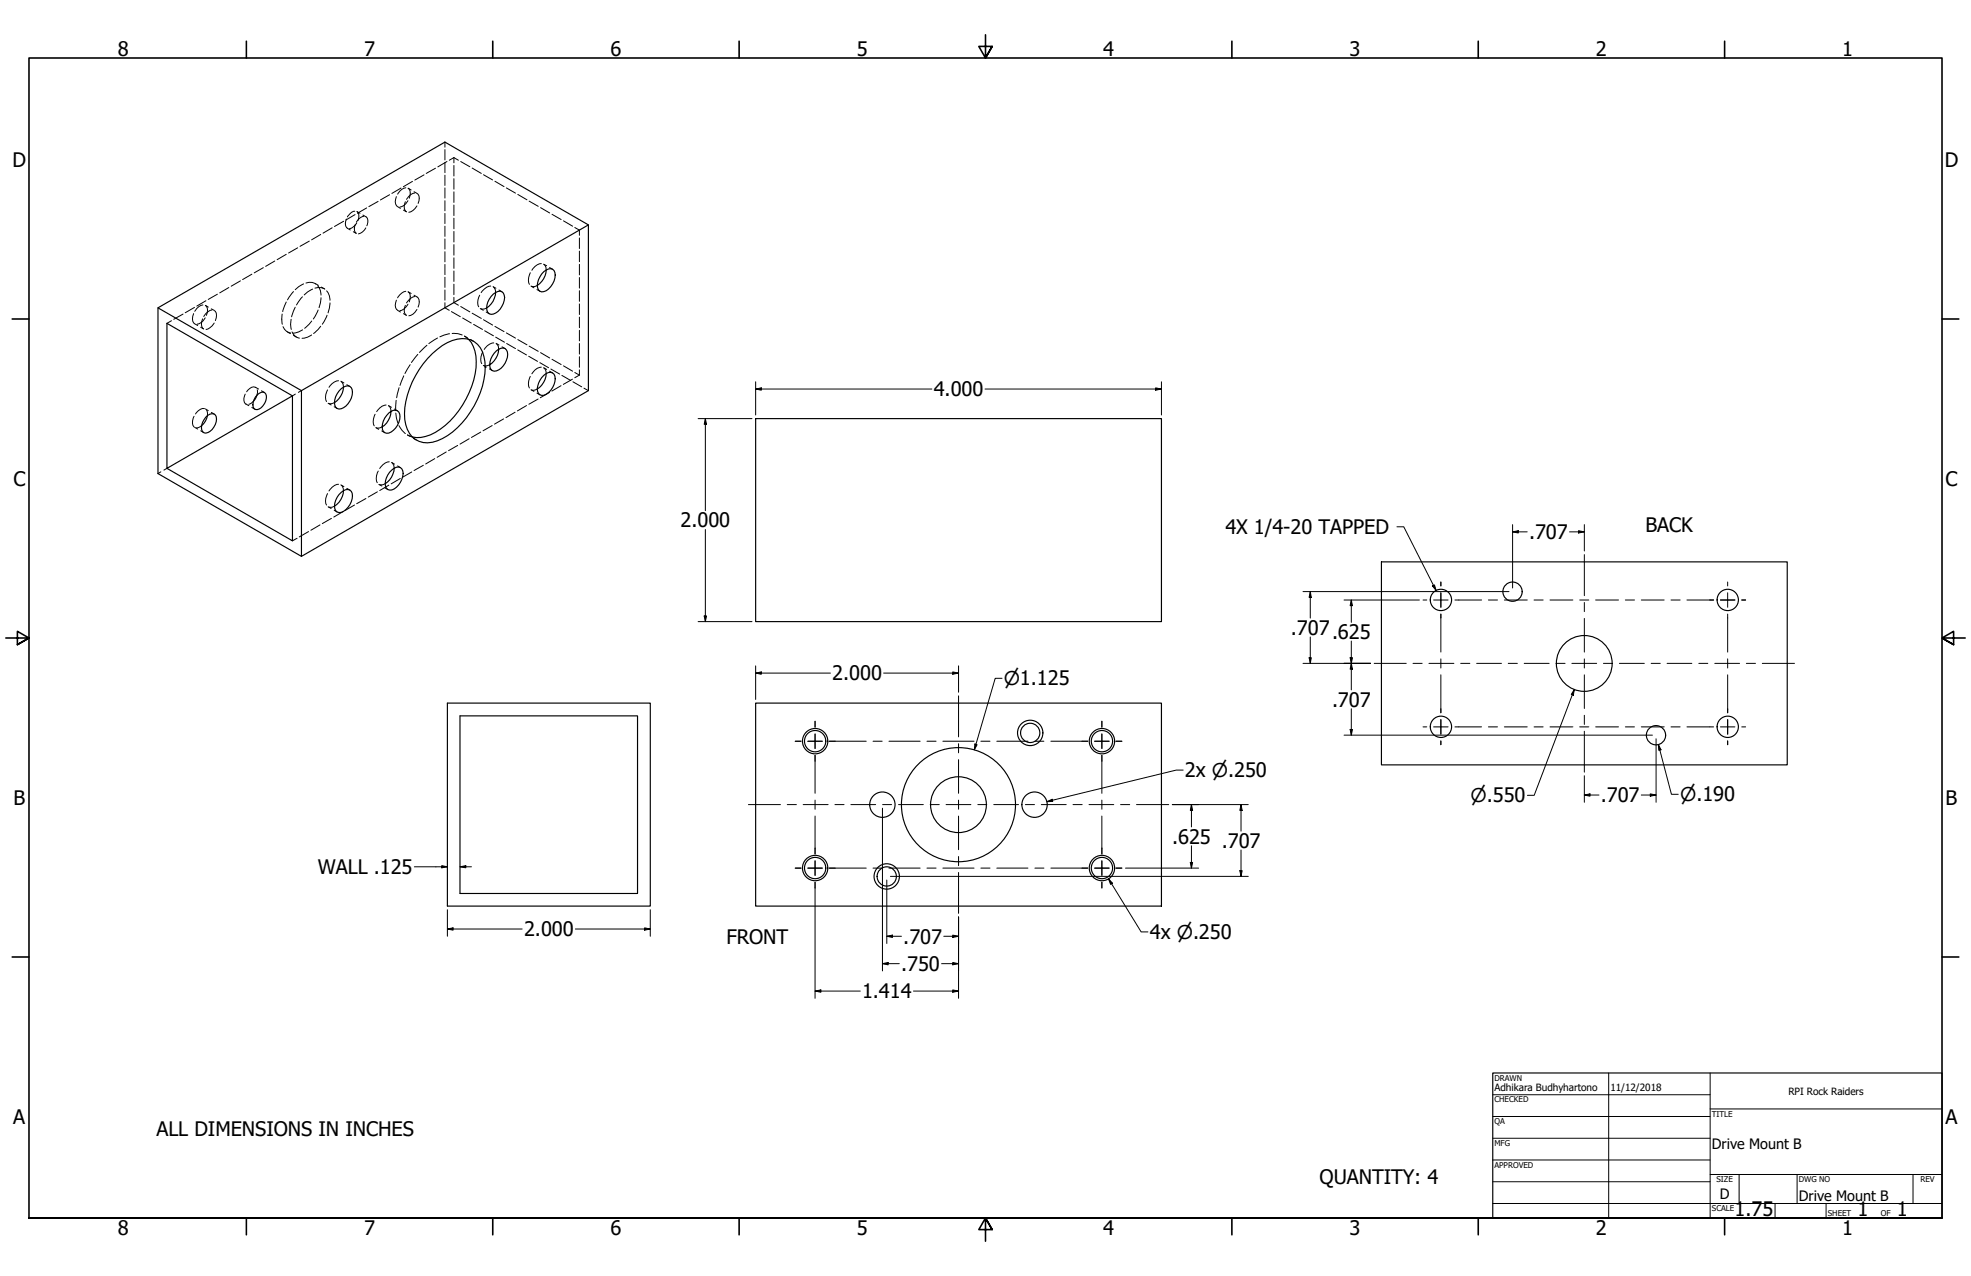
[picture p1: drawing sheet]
<svg xmlns="http://www.w3.org/2000/svg" width="864mm" height="559mm" viewBox="0 0 864 559" stroke-linecap="round" stroke-linejoin="round" font-family="sans-serif">
<!-- layer: Visible (ANSI) -->
<g fill="none" stroke="#000" stroke-width=".51">
<path d="M257.8 98.5l-125.7 72.6v72.5l125.7-72.5v-72.6l-62.9-36.3-125.7 72.6v72.6l62.9 36.2M238.3 118.9a3.1 3.1 0 0 1 4.5-.4 7.3 7.3 0 0 1-5.4 9.3 2.79 2.79 0 0 1-1.8-4 9.9 9.9 0 0 1 2.7-4.9zM239.3 118.2a8.6 8.6 0 0 1-3.9 6.8M69.2 134.8l62.9 36.3M216.2 128.8a3.1 3.1 0 0 1 4.3-.5 7.1 7.1 0 0 1-2.3 8.1 3.1 3.1 0 0 1-4.5 .4 7 7 0 0 1 2.5-8zM217.2 128.1a8.6 8.6 0 0 1-4 6.8M189.5 154.8a19.3 19.3 0 0 1 14.9-6.4 9.3 9.3 0 0 1 7.6 7.7 32.3 32.3 0 0 1-5.8 24.2 29.2 29.2 0 0 1-16.7 13.4 9.5 9.5 0 0 1-11.7-7.6 32.4 32.4 0 0 1 5.8-24.2l1.8-2.6zM205.3 148.6a15.4 15.4 0 0 1 3.3 12.3 39.6 39.6 0 0 1-17.8 28.5 14.8 14.8 0 0 1-10.2 1.9M218.5 152.9a8.8 8.8 0 0 1-3.9 6.9 7.6 7.6 0 0 1 5.9-7.4 2.85 2.85 0 0 1 1.8 4.1 7.5 7.5 0 0 1-5.8 6.1 2.37 2.37 0 0 1-1.9-2.8M112.6 173.1l-1.6 2.7M112.6 173a2.44 2.44 0 0 1 3.9-.5 5.7 5.7 0 0 1-3.9 6.9 1.71 1.71 0 0 1-1.8-2.1 6.6 6.6 0 0 1 1.8-4.3zM128.1 173.4l-54.9 31.7v-63.5l54.9 31.8v63.5l-54.9-31.8"/>
<path d="M149.5 170.2a3.1 3.1 0 0 1 4.4-.4 7.3 7.3 0 0 1-5.4 9.3 2.37 2.37 0 0 1-1.9-2.8 8.4 8.4 0 0 1 2.9-6.1zM150.5 169.5a8.8 8.8 0 0 1-3.9 6.8M238.3 164.3a2.65 2.65 0 0 1 2.6-1.3 2.65 2.65 0 0 1 2.2 1.8 7.5 7.5 0 0 1-5.7 8.4 2.76 2.76 0 0 1-1.8-4 9.2 9.2 0 0 1 2.7-4.9zM239.3 163.6a8.6 8.6 0 0 1-3.9 6.8M90.2 182.7a3 3 0 0 1 4.2-1 6.1 6.1 0 0 1-4.2 8 2 2 0 0 1-1.9-2.4 7.2 7.2 0 0 1 1.9-4.6zM90.9 182.1a7.5 7.5 0 0 1-2.6 4.3M171.3 180.1a8.7 8.7 0 0 1-3.9 6.8 8.3 8.3 0 0 1 4.9-7.2 2.32 2.32 0 0 1 3 2.7 7.4 7.4 0 0 1-5.9 7.3 2.37 2.37 0 0 1-2-2.8M331.1 183.3h177.8v88.9h-177.8zM148.5 216.6a4.4 4.4 0 0 1 4.8-2 4.9 4.9 0 0 1 0 6.4 4.9 4.9 0 0 1-5.6 3.2 4.9 4.9 0 0 1 0-6.4zM150.5 214.9a8.6 8.6 0 0 1-3.9 6.8M170.8 206.8a4.4 4.4 0 0 1 4.7-2 4.7 4.7 0 0 1 0 6.4 4.8 4.8 0 0 1-5.6 3.2 4.9 4.9 0 0 1 0-6.4zM172.7 205a8.6 8.6 0 0 1-3.9 6.8"/>
<path d="M605.3 246.1h177.8v88.9h-177.8zM196 307.9h88.9v88.9h-88.9zM201.5 313.5h77.8v77.8h-77.8zM331.1 307.9h177.8v88.9h-177.8z"/>
<circle cx="662.7" cy="259.1" r="4.2"/>
<circle cx="631.3" cy="262.7" r="4.7"/>
<circle cx="757" cy="262.7" r="4.7"/>
<circle cx="694.1" cy="290.5" r="12.2"/>
<circle cx="631.3" cy="318.3" r="4.7"/>
<circle cx="757" cy="318.3" r="4.7"/>
<circle cx="357.2" cy="324.6" r="4.7"/>
<circle cx="357.2" cy="324.6" r="5.6"/>
<circle cx="451.4" cy="321" r="5.6"/>
<circle cx="451.4" cy="321" r="4.2"/>
<circle cx="482.8" cy="324.6" r="4.7"/>
<circle cx="482.8" cy="324.6" r="5.6"/>
<circle cx="725.6" cy="322" r="4.2"/>
<circle cx="386.6" cy="352.4" r="5.6"/>
<circle cx="420" cy="352.4" r="25"/>
<circle cx="420" cy="352.4" r="12.2"/>
<circle cx="453.3" cy="352.4" r="5.6"/>
<circle cx="357.2" cy="380.1" r="4.7"/>
<circle cx="357.2" cy="380.1" r="5.6"/>
<circle cx="388.5" cy="383.8" r="5.6"/>
<circle cx="388.5" cy="383.8" r="4.2"/>
<circle cx="482.8" cy="380.1" r="4.7"/>
<circle cx="482.8" cy="380.1" r="5.6"/>
</g>
<!-- layer: Hidden (ANSI) -->
<g fill="none" stroke="#000" stroke-width=".44">
<path d="M180.7 79.4l-4 2.4M185.8 76.6l-4.1 2.3M190.8 73.7l-4 2.2M194.9 62.2v2.3M194.9 65.5v4.5M194.9 71.1v4.5M194.9 76.7v4.5M195.8 70.7l-4 2.4M198.9 69v2.3M198.9 72.5v4.6M198.9 78.2v4.7M198.9 69l-2.1 1.2"/>
<path d="M198.9 69l2 1.2M201.9 70.7l4 2.3M206.9 73.6l4 2.3M211.8 76.5l4 2.3M216.9 79.4l4 2.3M145.5 99.8l-4 2.3M150.6 96.9l-4 2.3M151.8 95.9a3.1 3.1 0 0 0 1.7 4.8M155.4 92.5a4.1 4.1 0 0 0-3.2 2.5M155.6 94l-4 2.3M155.7 98.2a3.3 3.3 0 0 0 .4 3.9M156.3 97.6a5.1 5.1 0 0 1-3.2 2.5"/>
<path d="M157.7 93.4l-1.2-.7a3.2 3.2 0 0 1 .3 3.9M159 94.2l1.4 .7a3.2 3.2 0 0 1 .3 4M159.4 94.7a4.4 4.4 0 0 0-3.3 2.6M160.3 99.8a4.9 4.9 0 0 1-3.3 2.6M160.7 91.1l-4.1 2.3M165.7 88.2l-4.1 2.3M170.7 85.3l-4 2.3M173.7 86.1a3.4 3.4 0 0 0 1.8 5.1M175.7 82.4l-4 2.3M176.8 92l1.3 .8M177.6 88.3a3.7 3.7 0 0 0 .5 4.4M177.8 82.2a4.8 4.8 0 0 0-3.6 2.8"/>
<path d="M178.8 87.9l-.2 .2a4.6 4.6 0 0 1-3.4 2.6M178.8 82.4l1.3 .8M178.9 82.5a3.3 3.3 0 0 1 .4 4.3M181.4 83.9l1.4 .8M181.7 84.5a5 5 0 0 0-3.6 2.8M182.7 90.2l-.1 .2a5.1 5.1 0 0 1-3.5 2.6M182.8 84.8a3.2 3.2 0 0 1 .4 4.3M194.9 82.3v4.4M194.9 87.9v4.4M194.9 93.5v4.4M194.9 99.1v4.4M198.9 84v4.6"/>
<path d="M198.9 89.8v4.6M198.9 95.6v4.6M221.9 82.3l4 2.3M226.9 85.2l4 2.3M231.8 88.1l4 2.3M236.9 90.9l4 2.4M241.9 93.9l4 2.2M246.9 96.7l4 2.4M251.8 99.6l2.1 1.2v2.3M115.4 117.2l-4 2.3M120.4 114.3l-4 2.3M125.4 111.4l-4 2.3"/>
<path d="M130.4 108.5l-4 2.3M135.5 105.6l-4.1 2.3M140.5 102.7l-4 2.3M154.8 101.5l1.3 .7M194.9 104.6v4.5M194.9 110.2v4.5M194.9 115.8v4.5M198.9 101.3v4.7M198.9 107.1v4.7M198.9 112.9v4.6M198.9 118.7v4.6M232.3 119.4a6 6 0 0 0-.3 5.1"/>
<path d="M237.2 115.4a5.1 5.1 0 0 0-4.2 3M238.2 115.7l1.3 .7M238.4 115.8l.8 1.3 .1 1.1M240.8 117.2l1.3 .7M253.9 104.2v4.6M253.9 110v4.6M253.9 115.8v4.6M80.2 137.5l-4.1 2.3M84.8 137.4a3.8 3.8 0 0 0 .4 4.3M85.2 134.6l-4 2.4M88.8 139.6a3.7 3.7 0 0 0 .4 4.4M88.9 133.5a5.1 5.1 0 0 0-3.6 2.8"/>
<path d="M89.9 139.2l-.1 .2a4.9 4.9 0 0 1-3.4 2.6M90 133.7l1.2 .8M90 133.8a3.2 3.2 0 0 1 .4 4.3M90.2 131.7l-4 2.3M92.6 135.3l1.3 .7M92.8 135.8a5.5 5.5 0 0 0-3.5 2.8M94 136.1a3.2 3.2 0 0 1 .4 4.3M95.2 128.8l-4 2.3M100.3 125.9l-4 2.4M105.3 123l-4 2.3M110.4 120.1l-4.1 2.3M123.6 137.5l-.2 2.3 .3 2.2"/>
<path d="M125.4 132.3l-1.5 4.2M127.6 139.8l-.3 2.2 .3 2.3M128.6 127.7l-2.6 3.6M129.3 134.6l-1.5 4.1M132.5 130l-2.6 3.5M133 124.3l-2.1 1.2-1.6 1.4M134 124a4.4 4.4 0 0 1 4.4 .4M137 126.6l-2.2 1.2-1.5 1.4M138 126.2a4.9 4.9 0 0 1 4.3 .4M138.2 124.2l1.3 .8M139.2 125.1a6.1 6.1 0 0 1 1.5 4.1M139.4 135.8l-2.1 3.9"/>
<path d="M140.7 130.4l-.9 4.3M140.8 125.7l1.3 .8M143.1 127.4a6.1 6.1 0 0 1 1.5 4.1M143.3 138l-2.1 4M144.6 132.7l-.8 4.3M173.7 131.4a3.6 3.6 0 0 0 .4 4.4M174.2 135.9l1.3 .8M176.8 137.4l1.3 .7M177.6 133.7a3.6 3.6 0 0 0 .5 4.3M177.8 127.6a5.1 5.1 0 0 0-3.6 2.8M178.8 133.2l-.2 .3a5.1 5.1 0 0 1-3.4 2.6M178.8 127.8l1.3 .7"/>
<path d="M178.9 127.9a3.2 3.2 0 0 1 .4 4.3M181.4 129.3l1.4 .7M181.7 129.9a5.5 5.5 0 0 0-3.6 2.8M182.7 135.5l-.1 .2a4.6 4.6 0 0 1-3.5 2.6M182.8 130.1a3.3 3.3 0 0 1 .4 4.4M194.9 121.4v4.5M194.9 127v4.4M194.9 132.6v2.2l1.9 1.1M197.8 136.5l3.9 2.2M198.9 124.5v4.5M198.9 130.2v2.3l2 1.2M201.9 134.2l4 2.4"/>
<path d="M202.7 139.3l3.8 2.2M206.9 137.2l4 2.2M210.2 129.3a5.7 5.7 0 0 0-.5 5.1M210.4 135.1l1.4 .8M213 136.7l1.4 .7M213.2 134.9l-1 .4-1.5-.1M215 125.3a5.4 5.4 0 0 0-4.2 2.8M216 125.5l1.3 .7M216.2 125.7l.8 1.2 .2 1.2M218.6 127l1.3 .8M232.7 125.3l1.2 .7M235.3 126.8l1.3 .8"/>
<path d="M235.4 125l-1 .5-1.5-.2M253.9 121.5v4.7M253.9 127.3v4.7M253.9 133.1v4.6M253.9 138.9v4.6M75.1 140.5l-1.9 1.1M85.3 141.8l1.3 .8M87.9 143.3l1.3 .8M93.9 141.5l-.2 .2a5.5 5.5 0 0 1-3.4 2.6M124 143.1a4.1 4.1 0 0 0 3.3 2.7M125.9 145.4l1.4 .7M128 145.4a4.1 4.1 0 0 0 3.2 2.7"/>
<path d="M128.6 146.9l1.3 .7M132.6 144.5l-1.7 .9-2.5 .5M136.5 146.7a7.4 7.4 0 0 1-4.2 1.4M136.6 140.6l-3.1 3.2M140.5 142.9l-3.1 3.2M179.7 159.7l-2.3 3.9M183.1 155.2l-2.8 3.6M187.1 151.2l-3.3 3.1M191.7 148l-3.8 2.5M197 146.2l-4.3 1.3M198.1 146.1h2.5l1.9 .6M204.8 147.9l-1.3-.7 1.8 1.4"/>
<path d="M206.1 148.7l1.4 .7M207.5 142l3.9 2.3M211.5 154.2a5.7 5.7 0 0 0-.4 5.1M211.8 140l4 2.4M212.3 144.8l3.9 2.3M214.6 159.8l-2 .5-.6-.2M216.3 150.2a5.4 5.4 0 0 0-4.1 2.8M216.9 142.9l4 2.3M217.2 147.6l3.8 2.3M217.4 150.4l1.2 .7M217.6 150.6l.8 1.2 .1 1.1M220 151.9l1.3 .8"/>
<path d="M221.9 145.8l4 2.3M222 150.4l3.9 2.3M226.8 153.2l3.9 2.2M226.9 148.7l4 2.3M231.6 156l3.9 2.2M231.8 151.6l4 2.3M236.5 158.8l3.8 2.2M236.9 154.4l4 2.4M241.9 157.4l4 2.2M253.9 144.7v4.6M253.9 150.4v4.7M253.9 156.2v4.6"/>
<path d="M89.6 178.9a4 4 0 0 0-3.9 2.4M90 179.1l1.2 .7M90.6 179.7l.3 2.4M107.4 172.6a3.2 3.2 0 0 0 .4 4.4M107.7 176.9l1.3 .8M110.4 178.4l1.2 .8M111 175.8l-2 1.2M112 169.6l1.3 .8M112 169.7a3 3 0 0 0-3.9 1.9M112.7 170.7l-.1 2.4M114.6 171.1l1.3 .8M129.4 172.6l-1.3 .8"/>
<path d="M132.1 171.1l-1.4 .7M143.5 170.8a5.7 5.7 0 0 0-.4 5M143.8 176.6l1.3 .8M146.4 178.1l1.3 .8M146.6 176.3l-2 .5-.6-.1M148.3 166.8a5.4 5.4 0 0 0-4.2 2.8M149.4 166.9l1.3 .8M149.5 167.1l.9 1.3 .1 1.1M152 168.5l1.3 .7M169.2 177.4a5.3 5.3 0 0 0-4.2 2.9M170.2 177.6l1.3 .8M170.4 177.8l.8 1.3 .1 1"/>
<path d="M172.8 179.1l1.3 .8M173.6 175.3l-.2 4.5M174.9 169.8l-1.1 4.4M176.9 164.6l-1.6 4.2M211.8 160l1.3 .8M214.4 161.5l1.3 .8M230.7 177.6l-4 2.4M232.3 164.8a6 6 0 0 0-.3 5.1M232.7 170.7l1.2 .7M235.3 172.1l1.3 .8M235.4 170.4l-1 .4h-1.5M235.8 174.8l-4.1 2.2"/>
<path d="M237.2 160.8a5.1 5.1 0 0 0-4.2 2.9M238.2 161l1.3 .8M238.4 161.2l.8 1.3 .1 1.1M240.8 171.8l-4.1 2.4M240.8 162.6l1.3 .7M241.4 161.6l3.8 2.2M245.8 168.9l-4 2.4M246.2 164.4l3.9 2.2M246.9 160.2l4 2.4M250.8 166.1l-4 2.2M251 167.2l3.9 2.2M251.8 163.1l2.1 1.2"/>
<path d="M253.9 162v2.3M253.9 164.3l-2.1 1.1M255.8 170l2 1.1M85 182.3a3.9 3.9 0 0 0 0 4.6M85.3 187.1l1.3 .8M87.9 188.7l1.3 .7M88.3 186.4l-.9 .7-1.3 .2M92.6 180.6l1.3 .8M164.3 181.4a6 6 0 0 0-.3 5.1M164.7 187.3l1.2 .7M167.3 188.7l1.3 .8M167.4 186.9l-1 .5-1.5-.1"/>
<path d="M173.4 180.9l1 4.4M174.8 186.4l1.3 2.1 1.5 1.4M179.8 191.2l-1.2-.8 2 .9M181.1 192l1.3 .7M195.5 197.9l-4 2.4M200.5 195.1l-4 2.3M205.5 192.2l-4 2.3M210.6 189.2l-4 2.4M215.6 186.4l-4 2.3M220.7 183.5l-4 2.2M225.7 180.5l-4 2.4M70.5 206.6l-1.3 .8"/>
<path d="M73.2 205.1l-1.4 .8M143.5 216.2a5.6 5.6 0 0 0-.4 5M148.3 212.1a5.3 5.3 0 0 0-4.2 2.9M149.4 212.3l1.3 .8M149.5 212.5l.9 1.3 .1 1.1M152 213.9l1.3 .7M160.3 218.3l-4 2.3M165.4 215.4l-4 2.3M165.7 206.3a5.7 5.7 0 0 0-.4 5.1M166 212.2l1.3 .7M168.6 213.6l1.3 .8M168.8 211.8l-1 .5-1.6-.1"/>
<path d="M170.4 212.5l-4 2.3M170.6 202.2a5.3 5.3 0 0 0-4.2 3M171.6 202.5l1.2 .8M171.8 202.7l.8 1.3 .1 1M174.2 204l1.3 .8M175.4 209.6l-4 2.3M180.4 206.7l-4 2.3M185.5 203.8l-4.1 2.3M190.5 200.9l-4 2.3M130.2 235.7l-2.1 1.2M135.2 232.8l-4.1 2.3M140.2 229.9l-4 2.3"/>
<path d="M143.8 221.9l1.3 .8M145.2 227l-4 2.3M146.4 223.5l1.3 .7M146.6 221.7l-1.1 .4h-1.5M150.2 224.1l-4 2.3M155.3 221.2l-4 2.3"/>
</g>
<!-- layer: Border (ANSI) -->
<g fill="none" stroke="#000" stroke-width=".7">
<path d="M107.9 18v7.4M215.9 18v7.4M323.8 18v7.4M431.8 15.2v10.2l-2.9-5.1h5.8l-2.9 5.1 2.9-5.1M539.8 18v7.4M647.7 18v7.4M755.6 18v7.4M5.3 139.7h7.4M850.9 139.7h7.4M2.5 279.4h10.2l-5.1-2.9v5.8l5.1-2.9-5.1 2.9M861.1 279.4h-10.2l5.1-2.9v5.8l-5.1-2.9 5.1 2.9M5.3 419.1h7.4"/>
<path d="M850.9 419.1h7.4M12.7 533.4v-508h838.2v508h-838.2h838.2M107.9 533.4v7.4M215.9 533.4v7.4M323.8 533.4v7.4M434.7 538.5l-2.9-5.1 2.9 5.1h-5.8l2.9-5.1v10.2M539.8 533.4v7.4M647.7 533.4v7.4M755.6 533.4v7.4"/>
</g>
<!-- layer: Title (ANSI) -->
<g fill="none" stroke="#000" stroke-width=".44">
<path d="M654 479.4h95.3M704.8 469.9v63.5M749.3 469.9v63.5M654 488.9h95.3M654 498.5h95.3M749.3 485.6h101.6M654 508h95.3M654 517.5h95.3M749.3 514.3h101.6M762 514.3v12.7M787.4 514.3v12.7M838.2 514.3v12.7"/>
<path d="M654 527h196.9M777.7 527v6.4M800.1 527v6.4"/>
</g>
<path d="M654 469.9h196.9v63.5h-196.9z" fill="none" stroke="#000" stroke-width=".51"/>
<!-- layer: Centerline (ANSI) -->
<g fill="none" stroke="#000" stroke-width=".44">
<path d="M631.3 254.9v1.7M631.3 259.6v6.3M694.2 242.9v18M757 254.9v1.7M757 259.6v6.3M623.5 262.8h1.7M628.1 262.8h6.4M631.3 268.9v16.7M637.5 262.8h11.7M652.1 262.8h4M659.1 262.8h10.1M672.1 262.8h4"/>
<path d="M679.1 262.8h10.1M692.1 262.8h4.1M694.2 263.8v4M694.2 270.8v14.8M699.1 262.8h10.1M712.2 262.8h4M719.1 262.8h10.1M732.2 262.8h4M739.1 262.8h11.7M753.8 262.8h6.4M757 268.9v16.7M763.1 262.8h1.8"/>
<path d="M602.1 290.5h14M619.1 290.5h4M626.1 290.5h10.9M631.3 288.5v4M631.3 295.5v16.7M640 290.5h4M647 290.5h10.9M660.8 290.5h4M667.8 290.5h11M681.7 290.5h4M688.7 290.5h10.9M694.2 288.5v4"/>
<path d="M694.2 295.5v14.8M702.6 290.5h4M709.5 290.5h11M723.5 290.5h4M730.4 290.5h10.9M744.3 290.5h4M751.3 290.5h10.9M757 288.5v4M757 295.5v16.7M765.2 290.5h4M772.2 290.5h14.1M357.1 315.8v2.7"/>
<path d="M420 304.7v18M482.8 315.8v2.7M623.5 318.3h1.7M628.1 318.3h6.4M631.3 315.2v6.3M637.5 318.3h11.7M652.1 318.3h4M659.1 318.3h10.1M672.1 318.3h4M679.1 318.3h10.1M692.1 318.3h4.1M694.2 313.2v4"/>
<path d="M699.1 318.3h10.1M712.2 318.3h4M719.1 318.3h10.1M732.2 318.3h4M739.1 318.3h11.7M753.8 318.3h6.4M757 315.2v6.3M763.1 318.3h1.8M348.4 324.6h2.6M353.9 324.6h6.4M357.1 321.4v6.4M357.1 330.8v16.6"/>
<path d="M363.3 324.6h16.2M382.5 324.6h4M389.5 324.6h13.7M406.1 324.6h4M413.1 324.6h13.7M420 325.7v4M420 332.7v14.7M429.8 324.6h4M436.8 324.6h13.6M453.5 324.6h3.9M460.4 324.6h16.2M479.6 324.6h6.4"/>
<path d="M482.8 321.4v6.4M482.8 330.8v16.6M488.9 324.6h2.7M631.3 324.5v1.6M694.2 320.2v17.9M757 324.5v1.6M327.9 352.4h14M344.9 352.4h4M351.9 352.4h10.9M357.1 350.4v4M357.1 357.4v16.6M365.8 352.4h4"/>
<path d="M372.8 352.4h10.9M386.7 352.4h4M393.7 352.4h10.9M407.5 352.4h4M414.5 352.4h10.9M420 350.4v4M420 357.4v14.7M428.4 352.4h4M435.4 352.4h10.9M449.3 352.4h4M456.2 352.4h11M470.2 352.4h4"/>
<path d="M477.1 352.4h10.9M482.8 350.4v4M482.8 357.4v16.6M491 352.4h4M498 352.4h14.1M357.1 377v6.3M420 375.1v4M482.8 377v6.3M348.4 380.2h2.6M353.9 380.2h6.4M357.1 386.3v2.6M363.3 380.2h16.2"/>
<path d="M382.5 380.2h4M389.5 380.2h13.7M406.1 380.2h4M413.1 380.2h13.7M420 382.1v17.9M429.8 380.2h4M436.8 380.2h13.6M453.5 380.2h3.9M460.4 380.2h16.2M479.6 380.2h6.4M482.8 386.3v2.6M488.9 380.2h2.7"/>
</g>
<!-- layer: Center Mark (ANSI) -->
<g fill="none" stroke="#000" stroke-width=".44">
<path d="M631.3 254.9v1.7M631.3 259.6v6.3M631.3 268.9v1.7M749.2 262.8h1.6M753.8 262.8h6.4M763.1 262.8h1.8M357.1 315.8v2.7M482.8 315.8v2.7M631.3 310.5v1.7M631.3 315.2v6.3M757 310.5v1.7M757 315.2v6.3"/>
<path d="M348.4 324.6h2.6M353.9 324.6h6.4M357.1 321.4v6.4M357.1 330.8v2.5M363.3 324.6h2.6M474.1 324.6h2.5M479.6 324.6h6.4M482.8 321.4v6.4M482.8 330.8v2.5M488.9 324.6h2.7M631.3 324.5v1.6M757 324.5v1.6"/>
<path d="M357.1 371.4v2.6M357.1 377v6.3M482.8 371.4v2.6M482.8 377v6.3M348.4 380.2h2.6M353.9 380.2h6.4M357.1 386.3v2.6M363.3 380.2h2.6M474.1 380.2h2.5M479.6 380.2h6.4M482.8 386.3v2.6M488.9 380.2h2.7"/>
</g>
<!-- layer: Dimension (ANSI) -->
<g fill="none" stroke="#000" stroke-width=".44">
<path d="M331.1 170.4l2.5-.5v1zM331.1 170.4h77.2M331.1 167.2v14.5M431.6 170.4h77.3M506.3 169.9l2.6 .5-2.6 .5zM508.9 167.2v14.5M305.9 183.3h23.6M309.1 183.3l.5 2.5h-1.1zM309.1 183.3v40.3M309.1 231.9v40.3M612.1 230.7h3l14.1 27.9M662.7 232.9l2.5-.5v1z"/>
<path d="M662.7 232.9h6.5M662.7 229.7v27.8M687.7 232.9h6.5M691.6 232.4l2.6 .5-2.6 .5zM694.2 229.7v11.6M570.9 259.1h60.4M574.1 259.1l.4 2.5h-.9zM574.1 259.1v11.6M627.6 256.6l.9-.4 .7 2.4zM631.4 259.1h29.8M305.9 272.2h23.6M308.5 269.7h1.1l-.5 2.5z"/>
<path d="M574.1 279v11.5M588.9 262.8h33M592.1 262.8l.5 2.4h-1zM592.1 262.8v9.7M331.1 294.8l2.5-.5v1zM331.1 291.6v14.7M331.1 294.8h32.8M387.2 294.8h32.8M417.4 294.3l2.6 .5-2.6 .5zM420 291.6v11.5M439 297.1h-2.9l-9.2 31.3M570.9 290.5h29.6"/>
<path d="M573.6 288h.9l-.4 2.5zM591.6 288h1l-.5 2.5zM592.1 290.5l.5 2.6h-1zM592.1 280.7v21.4M591.6 319.5h1l-.5 2.4zM592.1 310.4v11.5M689.8 301.9l-.4 2.6-.9-.4zM689.8 301.9l-17.6 46.4h-3M427.2 325.8l.9 .3-1.2 2.3zM518.4 337.2h-3l-56.7 13.9M588.9 321.9h42.4M631.4 321.9h62.7"/>
<path d="M694.2 339.7v11.6M694.2 321.9h29.8M725.6 323.5v27.8M726.6 326.1l1.2 2.3-1 .2zM726.6 326.1l5.7 21.8h3M386.7 353.9v26.1M458.7 351.1l2.3-1.1 .3 1zM513.7 352.4h33.2M522 352.4l.5 2.5h-1zM522 352.4v9.7M543.8 352.4l.5 2.5h-1.1zM543.8 352.4v11.6"/>
<path d="M694.2 348.2l2.5-.5v1zM694.2 348.2h6.4M719.1 348.2h6.5M723.1 347.7l2.5 .5-2.5 .5zM181.5 379.6h14.5M193.5 379.1l2.5 .5-2.5 .4zM201.5 379.6l2.6-.5v.9zM201.5 379.6h5.1M521.5 377.7h1l-.5 2.5zM522 370.4v9.8M543.8 372.2v11.6M196 398.4v11.6"/>
<path d="M284.9 398.4v11.6M357.1 388.9v48.3M386.7 380.3v44.9M388.6 385.4v27.8M390.1 383.8h29.8M420.1 383.8h62.6M482.9 383.8h64M485.7 384.9l1.7 1.9-.8 .5zM485.7 384.9l14.3 23.2h3M493.1 380.2h32.1M543.2 381.3h1.1l-.5 2.5zM196 406.8l2.5-.5v1.1z"/>
<path d="M196 406.8h32.8M252.1 406.8h32.8M282.4 406.3l2.5 .5-2.5 .6zM388.6 410l2.4-.5v1zM388.6 410h6.4M413.5 410h6.5M417.4 409.5l2.6 .5-2.6 .5zM420 401.6v35.6M357.1 434l2.6-.5v1zM357.1 434h19.8M386.7 422l2.4-.5v1zM386.7 422h7.3"/>
<path d="M400.2 434h19.8M412.6 422h7.4M417.4 421.5l2.6 .5-2.6 .5zM417.4 433.5l2.6 .5-2.6 .5z"/>
</g>
<g fill="#000">
<path d="M331.1 170.4l2.5-.5v1z" fill-rule="evenodd"/>
<path d="M506.3 169.9l2.6 .5-2.6 .5z" fill-rule="evenodd"/>
<path d="M309.1 183.3l.5 2.5h-1.1z" fill-rule="evenodd"/>
<path d="M662.7 232.9l2.5-.5v1z" fill-rule="evenodd"/>
<path d="M691.6 232.4l2.6 .5-2.6 .5z" fill-rule="evenodd"/>
<path d="M627.6 256.6l.9-.4 .7 2.4z" fill-rule="evenodd"/>
<path d="M308.5 269.7h1.1l-.5 2.5z" fill-rule="evenodd"/>
<path d="M574.1 259.1l.4 2.5h-.9z" fill-rule="evenodd"/>
<path d="M592.1 262.8l.5 2.4h-1z" fill-rule="evenodd"/>
<path d="M331.1 294.8l2.5-.5v1z" fill-rule="evenodd"/>
<path d="M417.4 294.3l2.6 .5-2.6 .5z" fill-rule="evenodd"/>
<path d="M573.6 288h.9l-.4 2.5z" fill-rule="evenodd"/>
<path d="M591.6 288h1l-.5 2.5z" fill-rule="evenodd"/>
<path d="M592.1 290.5l.5 2.6h-1z" fill-rule="evenodd"/>
<path d="M591.6 319.5h1l-.5 2.4z" fill-rule="evenodd"/>
<path d="M689.8 301.9l-.4 2.6-.9-.4z" fill-rule="evenodd"/>
<path d="M427.2 325.8l.9 .3-1.2 2.3z" fill-rule="evenodd"/>
<path d="M726.6 326.1l1.2 2.3-1 .2z" fill-rule="evenodd"/>
<path d="M458.7 351.1l2.3-1.1 .3 1z" fill-rule="evenodd"/>
<path d="M522 352.4l.5 2.5h-1z" fill-rule="evenodd"/>
<path d="M543.8 352.4l.5 2.5h-1.1z" fill-rule="evenodd"/>
<path d="M694.2 348.2l2.5-.5v1z" fill-rule="evenodd"/>
<path d="M723.1 347.7l2.5 .5-2.5 .5z" fill-rule="evenodd"/>
<path d="M201.5 379.6l2.6-.5v.9z" fill-rule="evenodd"/>
<path d="M521.5 377.7h1l-.5 2.5z" fill-rule="evenodd"/>
<path d="M193.5 379.1l2.5 .5-2.5 .4z" fill-rule="evenodd"/>
<path d="M485.7 384.9l1.7 1.9-.8 .5z" fill-rule="evenodd"/>
<path d="M543.2 381.3h1.1l-.5 2.5z" fill-rule="evenodd"/>
<path d="M196 406.8l2.5-.5v1.1z" fill-rule="evenodd"/>
<path d="M282.4 406.3l2.5 .5-2.5 .6z" fill-rule="evenodd"/>
<path d="M388.6 410l2.4-.5v1z" fill-rule="evenodd"/>
<path d="M417.4 409.5l2.6 .5-2.6 .5z" fill-rule="evenodd"/>
<path d="M357.1 434l2.6-.5v1z" fill-rule="evenodd"/>
<path d="M386.7 422l2.4-.5v1z" fill-rule="evenodd"/>
<path d="M417.4 421.5l2.6 .5-2.6 .5z" fill-rule="evenodd"/>
<path d="M417.4 433.5l2.6 .5-2.6 .5z" fill-rule="evenodd"/>
</g>
<g font-size="8.8">
<text x="51.6" y="24.4">8</text>
<text x="159.5" y="24.4">7</text>
<text x="267.5" y="24.4">6</text>
<text x="375.4" y="24.4">5</text>
<text x="483.4" y="24.4">4</text>
<text x="591.3" y="24.4">3</text>
<text x="699.3" y="24.4">2</text>
<text x="807.2" y="24.4">1</text>
<text x="5.5" y="73">D</text>
<text x="852.1" y="73">D</text>
<text x="409.1" y="173.5">4.000</text>
<text x="5.9" y="212.7">C</text>
<text x="852.5" y="212.7">C</text>
<text x="298.2" y="230.9">2.000</text>
<text x="536.9" y="233.9">4X 1/4-20 TAPPED</text>
<text x="721" y="232.8">BACK</text>
<text x="670" y="236.1">.707</text>
<text x="565.6" y="278">.707.625</text>
<text x="364.7" y="297.9">2.000</text>
<text x="583.6" y="309.4">.707</text>
<text x="519.2" y="340.3">2x ⌀.250</text>
<text x="5.9" y="352.4">B</text>
<text x="701.4" y="351.3">.707</text>
<text x="852.5" y="352.4">B</text>
<text x="513.6" y="369.4">.625 .707</text>
<text x="139.3" y="382.8">WALL .125</text>
<text x="229.6" y="410">2.000</text>
<text x="318.3" y="413.5">FRONT</text>
<text x="395.8" y="413.2">.707</text>
<text x="503.8" y="411.2">4x ⌀.250</text>
<text x="394.8" y="425.2">.750</text>
<text x="377.7" y="437.2">1.414</text>
<text x="5.8" y="492.1">A</text>
<text x="68.5" y="497.6">ALL DIMENSIONS IN INCHES</text>
<text x="852.4" y="492.1">A</text>
<text x="578.2" y="518.7">QUANTITY: 4</text>
<text x="760" y="532.5">1.75</text>
<text x="813.9" y="532.6">1</text>
<text x="831.1" y="532.6">1</text>
<text x="51.6" y="540.8">8</text>
<text x="159.5" y="540.8">7</text>
<text x="267.5" y="540.8">6</text>
<text x="375.4" y="540.8">5</text>
<text x="483.4" y="540.8">4</text>
<text x="591.3" y="540.8">3</text>
<text x="699.3" y="540.8">2</text>
<text x="807.2" y="540.8">1</text>
</g>
<g font-size="8.3">
<text x="439.8" y="300.1">⌀1.125</text>
<text x="644.3" y="351.3">⌀.550</text>
<text x="736.2" y="350.9">⌀.190</text>
</g>
<g font-size="6.3">
<text x="750.1" y="503.3">Drive Mount B</text>
<text x="753.5" y="524.9">D</text>
<text x="788.2" y="526.2">Drive Mount B</text>
</g>
<g font-size="4.4">
<text x="654.8" y="477.8">Adhikara Budhyhartono</text>
<text x="705.6" y="478">11/12/2018</text>
<text x="783.6" y="479.4">RPI Rock Raiders</text>
</g>
<g font-size="3.5">
<text x="654.8" y="473.2">DRAWN</text>
<text x="654.8" y="482.8">CHECKED</text>
<text x="750.1" y="488.9">TITLE</text>
<text x="654.8" y="492.3">QA</text>
<text x="654.8" y="501.8">MFG</text>
<text x="654.8" y="511.4">APPROVED</text>
<text x="752.1" y="517.7">SIZE</text>
<text x="788.2" y="517.7">DWG NO</text>
<text x="841.4" y="517.7">REV</text>
<text x="750.1" y="530.4">SCALE</text>
<text x="800.9" y="532.6">SHEET</text>
<text x="824.1" y="532.6">OF</text>
</g>
</svg>
